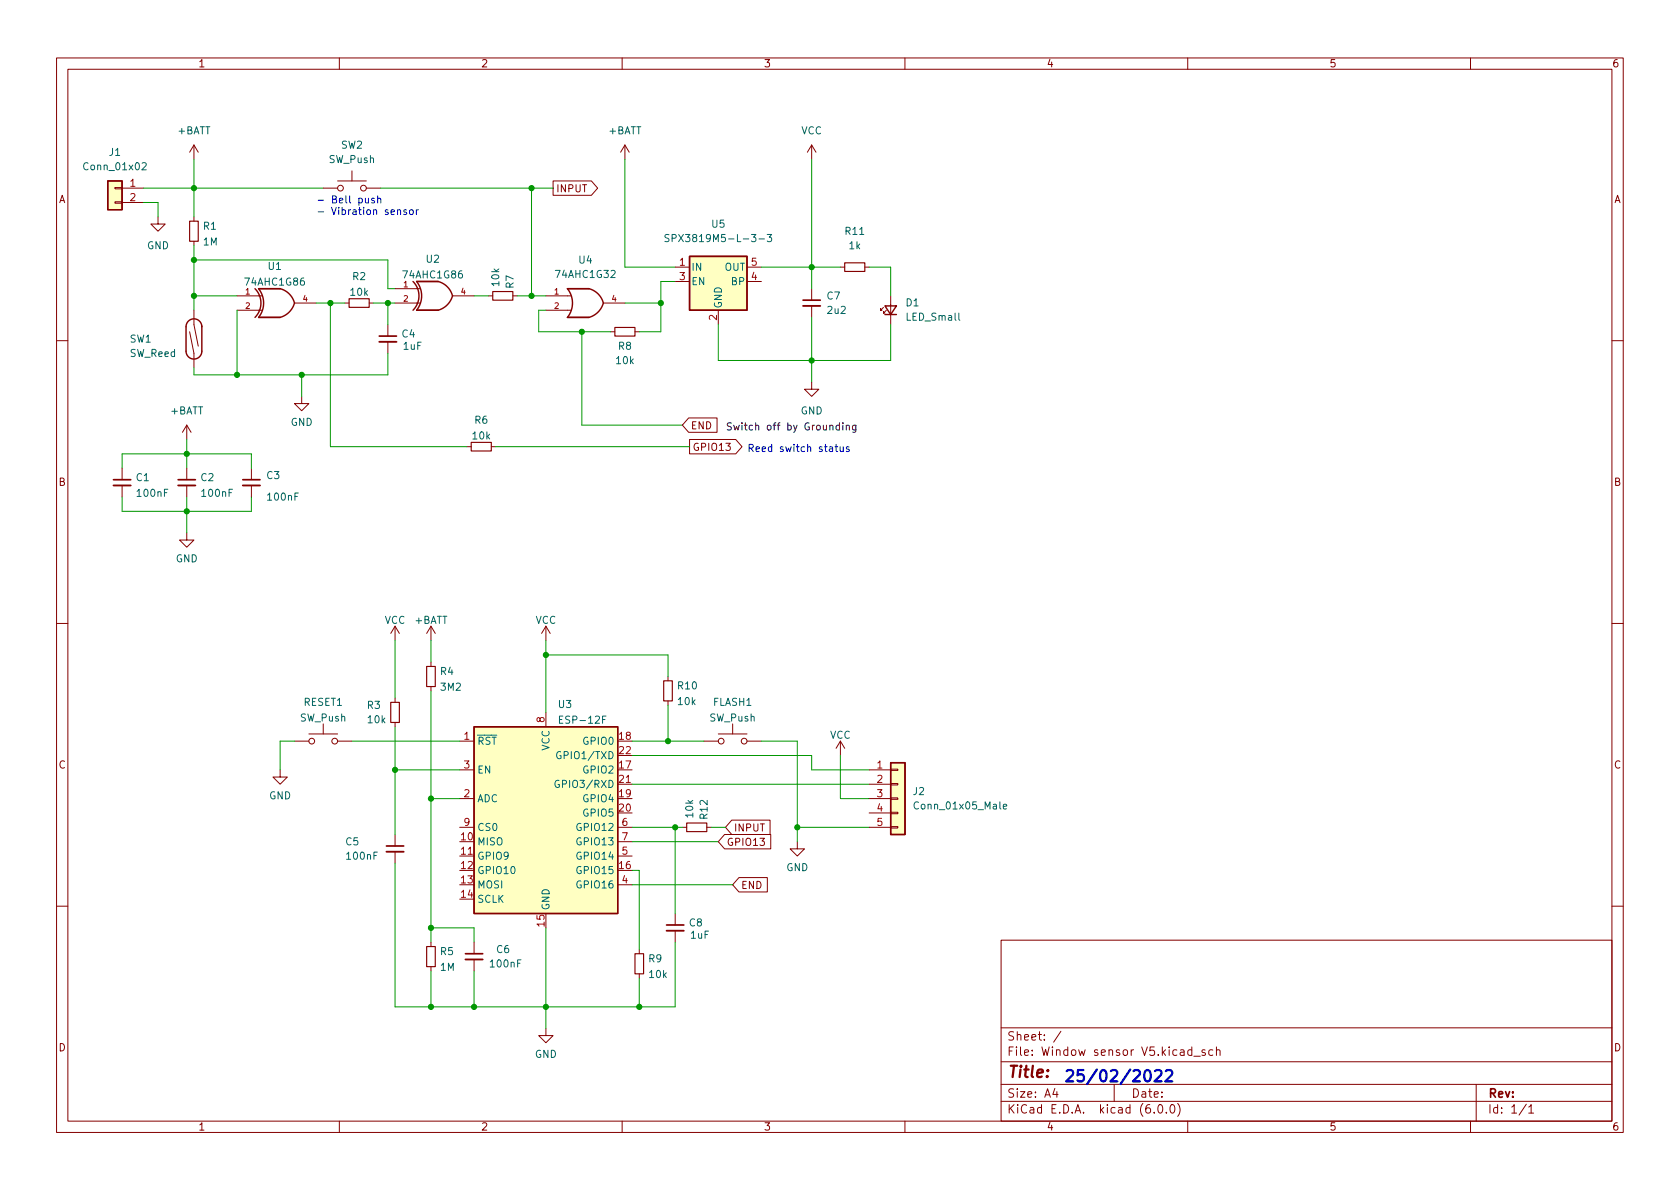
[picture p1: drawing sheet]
<svg xmlns="http://www.w3.org/2000/svg" width="297mm" height="210mm" viewBox="0 0 297 210" stroke-linecap="round" stroke-linejoin="round" font-family="sans-serif">
<g fill="none" stroke="#840000" stroke-width=".18">
<path d="M10 10.2h277v190.1h-277zM12 12.2h273v186.1h-273zM60 10.2v2M110 10.2v2M160 10.2v2M210 10.2v2M260 10.2v2M20.3 35.7h1.3v.2h-1.3zM20.3 33.1h1.3v.3h-1.3zM21.6 33.3h3.8M21.6 35.8h3.8M27.9 38.3v1.3h1.3l-1.3 1.3-1.2-1.3h1.2"/>
<path d="M34.3 25.6l-.8 1.3M34.3 25.6v2.6M34.3 38.3v.8M34.3 25.6l.8 1.3M57.1 33.3h2.6M59.7 32h5.1M62.2 30.2v1.8M64.8 33.3h2.5M97.8 32h6.8l1.1 1.3-1.1 1.2h-6.8zM110.5 25.6l-.8 1.3M110.5 25.6v2.6M110.5 25.6l.8 1.3"/>
<path d="M143.5 25.6l-.8 1.3M143.5 25.6v2.6M143.5 25.6l.8 1.3M33.5 58.7l.8 3.8v2.5M34.3 42.7v.7M34.3 54.9v2.5l.8 3.8M41.9 54.9h4.5M41.9 52.3h4.5M52.1 53.6h3.8M61 53.6h.7M65.3 53.6h.7M68.6 57.4v2"/>
<path d="M69.8 53.6h4.5M69.8 51h4.5M80 52.3h3.8M86.4 52.3h.7M90.7 52.3h.7M96.5 54.9h4.5M96.5 52.3h4.5M106.7 53.6h3.8M107.9 58.7h.8M112.3 58.7h.7M119.4 47.2h2.5M119.4 49.8h2.5"/>
<path d="M127 54.9v2.5M132.1 47.2h2.5M132.1 49.8h2.5M143.5 51v2.1M143.5 54.1v2M148.6 47.2h.8M152.9 47.2h.8M156.2 54.4l-.5 .5v-.3v.3h.3M156.7 54.9l-.5 .5v-.3v.3h.3M157.5 52.3v5.1M10 60.2h2M33 75.2v2.5"/>
<path d="M33 75.2l-.7 1.2M33 75.2l.8 1.2M53.3 70.1v1.3h1.3l-1.3 1.2-1.2-1.2h1.2M68.6 60.4v2.1M82.5 79h.8M86.9 79h.7M121.8 73.9h5v2.5h-5l-1.2-1.2zM121.9 77.7h8.2l1.1 1.3-1.1 1.3h-8.2zM143.5 67.6v1.2h1.3l-1.3 1.3-1.3-1.3h1.3M285 60.2h2M21.6 82.8v2M21.6 85.8v2.1"/>
<path d="M33 94.2v1.3h1.3l-1.3 1.3-1.3-1.3h1.3M33 82.8v2M33 85.8v2.1M44.4 82.8v2M44.4 85.8v2.1M10 110.2h2M69.8 110.7l-.7 1.3M69.8 110.7v2.6M69.8 110.7l.8 1.3M76.2 110.7v2.6M76.2 117.1v.8M76.2 110.7l-.8 1.3"/>
<path d="M76.2 110.7l.8 1.3M96.5 110.7v2.6M96.5 110.7l-.7 1.3M96.5 110.7l.8 1.3M118.1 119.6v.8M285 110.2h2M49.5 136.1v1.3h1.3l-1.3 1.3-1.2-1.3h1.2M52.1 131.1h2.5M54.6 129.8h5.1M57.1 128v1.8M59.7 131.1h2.5M69.8 123.4v.8"/>
<path d="M69.8 127.8v.7M76.2 121.4v.8M81.3 131.1h2.5M81.3 136.1h2.5M96.5 126v2.5M109.2 138.7h2.6M118.1 123.9v.8M124.5 131.1h2.5M127 129.8h5.1M129.5 128v1.8M132.1 131.1h2.5M148.6 131.1l-.8 1.2"/>
<path d="M148.6 131.1v2.5M148.6 131.1l.8 1.2M153.7 138.7h3.8M153.7 136.1h3.8M157.5 138.6h1.2v.2h-1.2zM157.5 136h1.2v.3h-1.2zM69.8 147.6v2M69.8 150.6v2M81.3 146.3h2.5M81.3 151.4h2.5M81.3 141.2h2.5M109.2 146.3h2.6"/>
<path d="M109.2 151.4h2.6M109.2 156.5h2.6M109.2 148.8h2.6M120.6 146.3h.8M125 146.3h.7M128.1 147.6h8.2v2.5h-8.2l-1.1-1.3zM129.4 145h6.8v2.6h-6.8l-1.1-1.3zM130.7 155.2h5v2.5h-5l-1.2-1.2zM141 148.8v1.3h1.2l-1.2 1.3-1.3-1.3h1.3M153.7 146.3h3.8M153.7 141.2h3.8M153.7 143.8h3.8"/>
<path d="M157.5 146.2h1.2v.2h-1.2zM157.5 143.6h1.2v.3h-1.2zM157.5 141.1h1.2v.2h-1.2zM10 160.2h2M76.2 166.6v.8M76.2 170.9v.8M83.8 166.6v2.1M83.8 169.7v2M113 167.9v.8M113 172.2v.8M119.4 161.5v2.1M119.4 164.6v2"/>
<path d="M177 166.3h108v32h-108zM285 160.2h2M60 198.3v2M96.5 181.9v1.2h1.3l-1.3 1.3-1.3-1.3h1.3M110 198.3v2M160 198.3v2M177 194.8h108M177 191.8h108M177 187.8h108M177 181.8h108M186.5 192.5l-.4 1h1M186.9 193v1"/>
<path d="M187.6 182.4l-1.3 1.9M197 191.8v3M204.1 196.7v.1M204.9 195.4l.2-.1a.81 .81 0 0 1 .6 .7 .81 .81 0 0 1-.3 .8h-.2a.81 .81 0 0 1-.6-.6 .81 .81 0 0 1 .3-.8zM206.2 196.7v.1M207.1 195.4l.1-.1a.81 .81 0 0 1 .6 .7 .81 .81 0 0 1-.3 .8h-.1a.81 .81 0 0 1-.6-.6 .81 .81 0 0 1 .3-.8zM208.2 195.1a1.72 1.72 0 0 1 0 2.3M210 198.3v2M210.7 185.7l-.4-.1-.3 .3v.4l.1 .3h.6M210.7 185.1v1.5M211.1 186.8h1.1M213.1 185.7l-.4-.1-.2 .2 .1 .3 .5 .1v.4h-.6"/>
<path d="M214.4 185.7l-.4-.1-.3 .3v.4l.2 .3h.5M215.1 185.8l.2-.2 .3 .1 .1 .9M215.1 185.1v1.5M260 198.3v2M261 191.8v6.5M269.9 195.3l-1.3 1.9M270.3 195.8l.4-.5v1.5M270.3 196.8h.9"/>
<circle cx="60.2" cy="33.3" r=".51"/>
<circle cx="64.3" cy="33.3" r=".51"/>
<circle cx="55.1" cy="131.1" r=".51"/>
<circle cx="59.2" cy="131.1" r=".51"/>
<circle cx="127.5" cy="131.1" r=".51"/>
<circle cx="131.6" cy="131.1" r=".51"/>
</g>
<path d="M33.5 39.1h1.6v3.6h-1.6zM61.7 52.8h3.6v1.6h-3.6zM87.1 51.6h3.6v1.5h-3.6zM108.7 57.9h3.6v1.5h-3.6zM149.4 46.5h3.5v1.5h-3.5zM83.3 78.2h3.6v1.6h-3.6zM75.4 117.9h1.6v3.5h-1.6zM69.1 124.2h1.5v3.6h-1.5zM117.3 120.4h1.6v3.5h-1.6zM121.4 145.5h3.6v1.6h-3.6zM75.4 167.4h1.6v3.5h-1.6zM112.3 168.7h1.5v3.5h-1.5z" fill="none" stroke="#840000" stroke-width=".2"/>
<path d="M142 54.1h3M67.1 60.4h3M20.1 85.8h3M31.5 85.8h3M42.9 85.8h3.1M68.3 150.6h3.1M82.3 169.7h3M117.9 164.6h3" fill="none" stroke="#840000" stroke-width=".33"/>
<path d="M67.1 59.4h3M142 53.1h3M20.1 84.8h3M31.5 84.8h3M42.9 84.8h3.1M68.3 149.6h3.1M82.3 168.7h3M117.9 163.6h3" fill="none" stroke="#840000" stroke-width=".3"/>
<path d="M19 32h2.6v5.1h-2.6zM35.7 57.7v4.4a1.4 1.4 0 0 1-1.4 1.4 1.4 1.4 0 0 1-1.4-1.4v-4.3a1.4 1.4 0 0 1 1.4-1.4 1.4 1.4 0 0 1 1.4 1.4M45.1 51a3.6 3.6 0 0 1 0 5.1M45.7 51h3.8a3.6 3.6 0 0 1 2.6 2.6 3.7 3.7 0 0 1-2.6 2.5h-3.8a4.1 4.1 0 0 0 0-5.1zM73 49.8a3.6 3.6 0 0 1 0 5.1M73.7 49.8h3.8a3.6 3.6 0 0 1 2.5 2.5 3.7 3.7 0 0 1-2.5 2.6h-3.8a4.1 4.1 0 0 0 0-5.1zM100.3 51h3.8a3.6 3.6 0 0 1 2.6 2.6 3.7 3.7 0 0 1-2.6 2.5h-3.8a4.1 4.1 0 0 0 0-5.1zM121.9 45.3h10.2v9.6h-10.2zM156.5 54.1h2l-1 1.5zM156.5 55.6h2M83.8 128.5h25.4v33h-25.4zM157.5 134.9h2.5v12.7h-2.5z" fill="none" stroke="#840000" stroke-width=".25"/>
<g fill="#ffffc2" stroke="#ffffc2" stroke-width=".18">
<path d="M83.8 128.5h25.4v33h-25.4z"/>
<path d="M157.5 134.9h2.5v12.7h-2.5z"/>
<path d="M19 32h2.6v5.1h-2.6z"/>
<path d="M100.3 56.1h3.8z"/>
<path d="M100.3 51h3.8z"/>
<path d="M73.7 54.9h3.8z"/>
<path d="M73.7 49.8h3.8z"/>
<path d="M45.7 56.1h3.8z"/>
<path d="M45.7 51h3.8z"/>
<path d="M121.9 45.3h10.2v9.6h-10.2z"/>
</g>
<path d="M25.1 28.9l.5-.1 .3 .3-.8 .9h.8M118.3 41.5h-.5l-.2 .1v.3l.6 .3 .1 .3-.3 .2h-.4M118.8 42.1h.6l.2-.2-.1-.3-.7-.1v1.2M134.2 42.2h1M135.6 41.5h.8l-.4 .4 .4 .2v.5l-.2 .1-.6-.1M98.8 138a.59 .59 0 0 0-.7 .6 .59 .59 0 0 0 .7 .6l.1-.5h-.2M99.1 133a.59 .59 0 0 0-.7 .5 .59 .59 0 0 0 .7 .6l.1-.5h-.2M107.1 126.6h-.6v1.3M177.4 142.6l.6-.1-.1-.2-.3-.1-.2 .2 .1 .6h.4" fill="none" stroke="#006464" stroke-width=".18"/>
<path d="M148.4 75.3l-.3-.1-.3 .2 .1 .6h.5M148.4 74.8v1.2M149 74.8v.1M149 75.2v.8M149.6 75.3l.2-.1 .3 .1 .1 .7M149.6 75.2v.8M151.3 75.2v1l-.2 .3-.3-.1M151.3 75.3l-.3-.1-.3 .2 .1 .6h.5" fill="none" stroke="#0f0f0f" stroke-width=".18"/>
<g fill="none" stroke="#0000c2" stroke-width=".18">
<path d="M64.6 35l.1 .8 .3 .1 .1-.1M65.1 35v.9M66.2 35.1l-.3-.1-.2 .2 .1 .2 .4 .1v.3h-.5M66.8 35.2l.2-.2 .3 .1v.8M66.8 34.6v1.3M70.3 37.2l.2-.1 .3 .1v.7M71.9 37.2l-.3-.1-.2 .2v.2l.5 .1v.3h-.5M72.5 37.2l.3-.1 .3 .2v.4l-.3 .2h-.3l-.1-.2zM73.6 37.1v.8M74 37.1l-.4 .2M147.6 79h.5M147.8 78.6v1.1l.3 .1"/>
<path d="M148.5 79l.1 .8h.3l.2-.1M149.1 79v.8M150.1 79.1l-.3-.1-.2 .2 .1 .2 .4 .1v.3h-.5"/>
</g>
<path d="M202.6 189.3a.47 .47 0 0 1 .8 .3 1.03 1.03 0 0 1-.6 1.6 1.33 1.33 0 0 1-.2-1.9zM204.2 189.4l.3-.2h.5a.54 .54 0 0 1 .3 .9l-1.2 1.1h1.3M206.1 189.4l.3-.2h.5a.54 .54 0 0 1 .3 .9l-1.2 1.1h1.3" fill="none" stroke="#0000c2" stroke-width=".4"/>
<g fill="none" stroke="#009600" stroke-width=".18">
<path d="M25.4 35.8h2.5v2.5M25.4 33.3h31.7M34.3 28.2v10.1M67.3 33.3h30.5M94 33.3v19M110.5 28.2v19h8.9M143.5 28.2v22.8M34.3 52.3h7.6M34.3 43.4v11.5M34.3 46h34.3v5h1.2M41.9 54.9v11.4M55.9 53.6h5.1"/>
<path d="M58.4 53.6v25.4h24.1M66 53.6h3.8M68.6 53.6v3.8M83.8 52.3h2.6M91.4 52.3h5.1M96.5 54.9h-1.3v3.8h12.7M102.9 58.7v16.5h17.7M110.5 53.6h6.3M119.4 49.8h-2.6v8.9h-3.8M127 57.4v6.3h30.5v-6.3M134.6 47.2h14M143.5 56.1v11.5"/>
<path d="M153.7 47.2h3.8v5.1M33 77.7v5.1M53.3 66.3v3.8M68.6 62.5v3.8h-34.3v-1.3M87.6 79h34.3M21.6 87.9v2.5h22.8v-2.5M21.6 82.8v-2.5h22.8v2.5M33 87.9v6.3M69.8 113.3v10.1M76.2 113.3v3.8M96.5 113.3v12.7M96.5 115.8h21.6v3.8"/>
<path d="M52.1 131.1h-2.6v5M62.2 131.1h19.1M69.8 136.1h11.5M69.8 128.5v19.1M76.2 122.2v44.4M111.8 133.6h31.7v2.5h10.2M111.8 131.1h12.7M111.8 138.7h41.9M118.1 124.7v6.4M134.6 131.1h6.4v17.7M148.6 133.6v7.6h5.1M69.8 152.6v25.4h49.6v-11.4"/>
<path d="M76.2 141.2h5.1M111.8 146.3h8.8M111.8 153.9h1.2v14M111.8 148.8h15.2M111.8 156.5h17.7M119.4 146.3v15.2M125.7 146.3h2.6M141 146.3h12.7M76.2 171.7v6.3M76.2 164.1h7.6v2.5M83.8 171.7v6.3M96.5 164.1v17.8"/>
<path d="M113 173v5"/>
</g>
<g fill="#009600" stroke="#009600" stroke-width=".18">
<circle cx="34.3" cy="52.3" r=".46"/>
<circle cx="34.3" cy="46" r=".46"/>
<circle cx="33" cy="80.3" r=".46"/>
<circle cx="33" cy="90.4" r=".46"/>
<circle cx="118.1" cy="131.1" r=".46"/>
<circle cx="113" cy="178" r=".46"/>
<circle cx="119.4" cy="146.3" r=".46"/>
<circle cx="141" cy="146.3" r=".46"/>
<circle cx="83.8" cy="178" r=".46"/>
<circle cx="76.2" cy="178" r=".46"/>
<circle cx="96.5" cy="178" r=".46"/>
<circle cx="76.2" cy="164.1" r=".46"/>
<circle cx="76.2" cy="141.2" r=".46"/>
<circle cx="69.8" cy="136.1" r=".46"/>
<circle cx="96.5" cy="115.8" r=".46"/>
<circle cx="94" cy="52.3" r=".46"/>
<circle cx="94" cy="33.3" r=".46"/>
<circle cx="102.9" cy="58.7" r=".46"/>
<circle cx="116.8" cy="53.6" r=".46"/>
<circle cx="58.4" cy="53.6" r=".46"/>
<circle cx="68.6" cy="53.6" r=".46"/>
<circle cx="34.3" cy="33.3" r=".46"/>
<circle cx="53.3" cy="66.3" r=".46"/>
<circle cx="41.9" cy="66.3" r=".46"/>
<circle cx="143.5" cy="47.2" r=".46"/>
<circle cx="143.5" cy="63.7" r=".46"/>
</g>
<text font-size="2.8" fill="#840000" x="178" y="190.6">Title:</text>
<text font-size="2.8" fill="#0000c2" x="188" y="191.3">25/02/2022</text>
<g font-size="2.1" fill="#840000">
<text x="178" y="184">Sheet: /</text>
<text x="178" y="186.7">File: Window sensor V5.kicad_sch</text>
<text x="178" y="196.9">KiCad E.D.A. kicad (6.0.0)</text>
<text x="178" y="194.1">Size: A4</text>
<text x="200" y="194.1">Date:</text>
<text x="263" y="194.1">Rev:</text>
<text x="263" y="196.9">Id: 1/1</text>
</g>
<g font-size="1.8" fill="#840000">
<text x="35" y="11.9">1</text>
<text x="85" y="11.9">2</text>
<text x="135" y="11.9">3</text>
<text x="185" y="11.9">4</text>
<text x="235" y="11.9">5</text>
<text x="285" y="11.9">6</text>
<text x="10.3" y="35.9">A</text>
<text x="98.3" y="34">INPUT</text>
<text x="285.3" y="35.9">A</text>
<text x="122.1" y="75.9">END</text>
<text x="122.4" y="79.7">GPIO13</text>
<text x="10.3" y="85.9">B</text>
<text x="285.3" y="85.9">B</text>
<text x="10.3" y="135.9">C</text>
<text x="285.3" y="135.9">C</text>
<text x="128.4" y="149.6">GPIO13</text>
<text x="129.7" y="147">INPUT</text>
<text x="131" y="157.2">END</text>
<text x="10.3" y="185.9">D</text>
<text x="285.3" y="185.9">D</text>
<text x="35" y="199.9">1</text>
<text x="85" y="199.9">2</text>
<text x="135" y="199.9">3</text>
<text x="185" y="199.9">4</text>
<text x="235" y="199.9">5</text>
<text x="285" y="199.9">6</text>
</g>
<g font-size="1.8" fill="#006464">
<text x="31.4" y="23.7">+BATT</text>
<text x="107.6" y="23.7">+BATT</text>
<text x="141.6" y="23.7">VCC</text>
<text x="19.3" y="27.6">J1</text>
<text x="58.2" y="28.8">SW_Push</text>
<text x="60.3" y="26.3">SW2</text>
<text x="15.1" y="30.1">Conn_01x02</text>
<text x="36" y="40.6">R1</text>
<text x="125.9" y="40.3">U5</text>
<text x="149.5" y="41.5">R11</text>
<text x="26" y="44.1">GND</text>
<text x="36" y="43.4">1M</text>
<text x="47.4" y="47.7">U1</text>
<text x="75.4" y="46.4">U2</text>
<text x="102.4" y="46.6">U4</text>
<text x="119.6" y="42.8">SPX3819M5-L-3-3</text>
<text x="122.2" y="47.9">IN</text>
<text x="128.1" y="47.9">OUT</text>
<text x="150.1" y="44.1">1k</text>
<text x="43.5" y="50.5">74AHC1G86</text>
<text x="62" y="52.3">10k</text>
<text x="62.4" y="49.5">R2</text>
<text x="71.5" y="49.2">74AHC1G86</text>
<text x="88.3" y="50.5" transform="rotate(-90 88.3 50.5)">10k</text>
<text x="90.8" y="51" transform="rotate(-90 90.8 51)">R7</text>
<text x="98.4" y="49.1">74AHC1G32</text>
<text x="122.2" y="50.4">EN</text>
<text x="129.4" y="50.4">BP</text>
<text x="146.2" y="53">C7</text>
<text x="71.1" y="59.7">C4</text>
<text x="127.6" y="54.6" transform="rotate(-90 127.6 54.6)">GND</text>
<text x="146.4" y="55.5">2u2</text>
<text x="160.2" y="54.2">D1</text>
<text x="160.4" y="56.7">LED_Small</text>
<text x="23" y="60.6">SW1</text>
<text x="23" y="63.1">SW_Reed</text>
<text x="71.4" y="61.8">1uF</text>
<text x="109" y="64.4">10k</text>
<text x="109.4" y="61.8">R8</text>
<text x="30.1" y="73.3">+BATT</text>
<text x="51.4" y="75.3">GND</text>
<text x="83.6" y="77.7">10k</text>
<text x="84" y="74.9">R6</text>
<text x="141.5" y="73.3">GND</text>
<text x="24.1" y="85.1">C1</text>
<text x="24.4" y="87.8">100nF</text>
<text x="35.5" y="85.1">C2</text>
<text x="35.8" y="87.8">100nF</text>
<text x="47.2" y="84.7">C3</text>
<text x="47.4" y="88.5">100nF</text>
<text x="31.1" y="99.4">GND</text>
<text x="68" y="110.3">VCC</text>
<text x="73.3" y="110.3">+BATT</text>
<text x="94.7" y="110.3">VCC</text>
<text x="77.9" y="119.4">R4</text>
<text x="53.7" y="124.8">RESET1</text>
<text x="65" y="125.3">R3</text>
<text x="78" y="122.1">3M2</text>
<text x="98.8" y="125.2">U3</text>
<text x="119.9" y="121.9">R10</text>
<text x="119.9" y="124.7">10k</text>
<text x="126.1" y="124.8">FLASH1</text>
<text x="53.1" y="127.6">SW_Push</text>
<text x="65.1" y="127.9">10k</text>
<text x="84.3" y="131.7">~{RST}</text>
<text x="99.4" y="128">ESP-12F</text>
<text x="103.3" y="131.7">GPIO0</text>
<text x="125.5" y="127.6">SW_Push</text>
<text x="146.7" y="130.6">VCC</text>
<text x="84.3" y="136.8">EN</text>
<text x="97.2" y="132.8" transform="rotate(-90 97.2 132.8)">VCC</text>
<text x="99.3" y="134.2">GPIO1/TXD</text>
<text x="103.3" y="136.8">GPIO2</text>
<text x="47.6" y="141.3">GND</text>
<text x="84.3" y="141.9">ADC</text>
<text x="99.1" y="139.3">GPIO3/RXD</text>
<text x="103.3" y="141.9">GPIO4</text>
<text x="161.5" y="140.6">J2</text>
<text x="162.1" y="143.1">Conn_01x05_Male</text>
<text x="61.1" y="149.5">C5</text>
<text x="84.3" y="149.5">MISO</text>
<text x="84.3" y="146.9">CS0</text>
<text x="102.3" y="146.9">GPIO12</text>
<text x="102.3" y="149.5">GPIO13</text>
<text x="103.3" y="144.4">GPIO5</text>
<text x="122.6" y="144.5" transform="rotate(-90 122.6 144.5)">10k</text>
<text x="125.1" y="144.8" transform="rotate(-90 125.1 144.8)">R12</text>
<text x="61.4" y="152">100nF</text>
<text x="84.3" y="152">GPIO9</text>
<text x="84.3" y="154.6">GPIO10</text>
<text x="102.3" y="154.6">GPIO15</text>
<text x="102.3" y="152">GPIO14</text>
<text x="139" y="154">GND</text>
<text x="84.3" y="157.1">MOSI</text>
<text x="84.3" y="159.6">SCLK</text>
<text x="97.2" y="161" transform="rotate(-90 97.2 161)">GND</text>
<text x="102.3" y="157.1">GPIO16</text>
<text x="121.9" y="163.8">C8</text>
<text x="122.2" y="166">1uF</text>
<text x="77.9" y="171.7">1M</text>
<text x="77.9" y="168.9">R5</text>
<text x="86.8" y="171.1">100nF</text>
<text x="87.8" y="168.5">C6</text>
<text x="114.7" y="170.2">R9</text>
<text x="114.9" y="172.9">10k</text>
<text x="94.6" y="187.1">GND</text>
</g>
<g font-size="1.8" fill="#a90000">
<text x="23" y="33">1</text>
<text x="23" y="35.6">2</text>
<text x="120.2" y="47">1</text>
<text x="132.9" y="47">5</text>
<text x="120.2" y="49.5">3</text>
<text x="132.9" y="49.5">4</text>
<text x="126.7" y="56.6" transform="rotate(-90 126.7 56.6)">2</text>
<text x="82.1" y="130.8">1</text>
<text x="96.3" y="127.7" transform="rotate(-90 96.3 127.7)">8</text>
<text x="109.5" y="130.8">18</text>
<text x="82.1" y="135.9">3</text>
<text x="109.5" y="135.9">17</text>
<text x="109.5" y="133.3">22</text>
<text x="155.1" y="135.9">1</text>
<text x="82.1" y="141">2</text>
<text x="109.5" y="141">19</text>
<text x="109.5" y="143.5">20</text>
<text x="109.5" y="138.4">21</text>
<text x="155.1" y="138.4">2</text>
<text x="155.1" y="141">3</text>
<text x="155.1" y="143.5">4</text>
<text x="81.6" y="148.6">10</text>
<text x="82.1" y="146">9</text>
<text x="110" y="146">6</text>
<text x="110" y="148.6">7</text>
<text x="155.1" y="146">5</text>
<text x="81.6" y="151.1">11</text>
<text x="81.6" y="153.7">12</text>
<text x="109.5" y="153.7">16</text>
<text x="110" y="151.1">5</text>
<text x="81.6" y="156.2">13</text>
<text x="81.6" y="158.7">14</text>
<text x="110" y="156.2">4</text>
<text x="96.3" y="163.8" transform="rotate(-90 96.3 163.8)">15</text>
</g>
<g font-size="1.8" fill="#0000c2">
<text x="55.9" y="36">- Bell push</text>
<text x="55.9" y="38">- Vibration sensor</text>
<text x="132.1" y="79.9">Reed switch status</text>
</g>
<text font-size="1.8" fill="#0f0f0f" x="128.3" y="76.1">Switch off by Grounding</text>
<g font-size="1.4" fill="#a90000">
<text x="43.4" y="52.1">1</text>
<text x="53.6" y="53.3">4</text>
<text x="71.4" y="50.8">1</text>
<text x="71.4" y="53.3">2</text>
<text x="81.5" y="52.1">4</text>
<text x="98" y="52.1">1</text>
<text x="108.2" y="53.3">4</text>
<text x="43.4" y="54.6">2</text>
<text x="98" y="54.6">2</text>
</g>
</svg>
